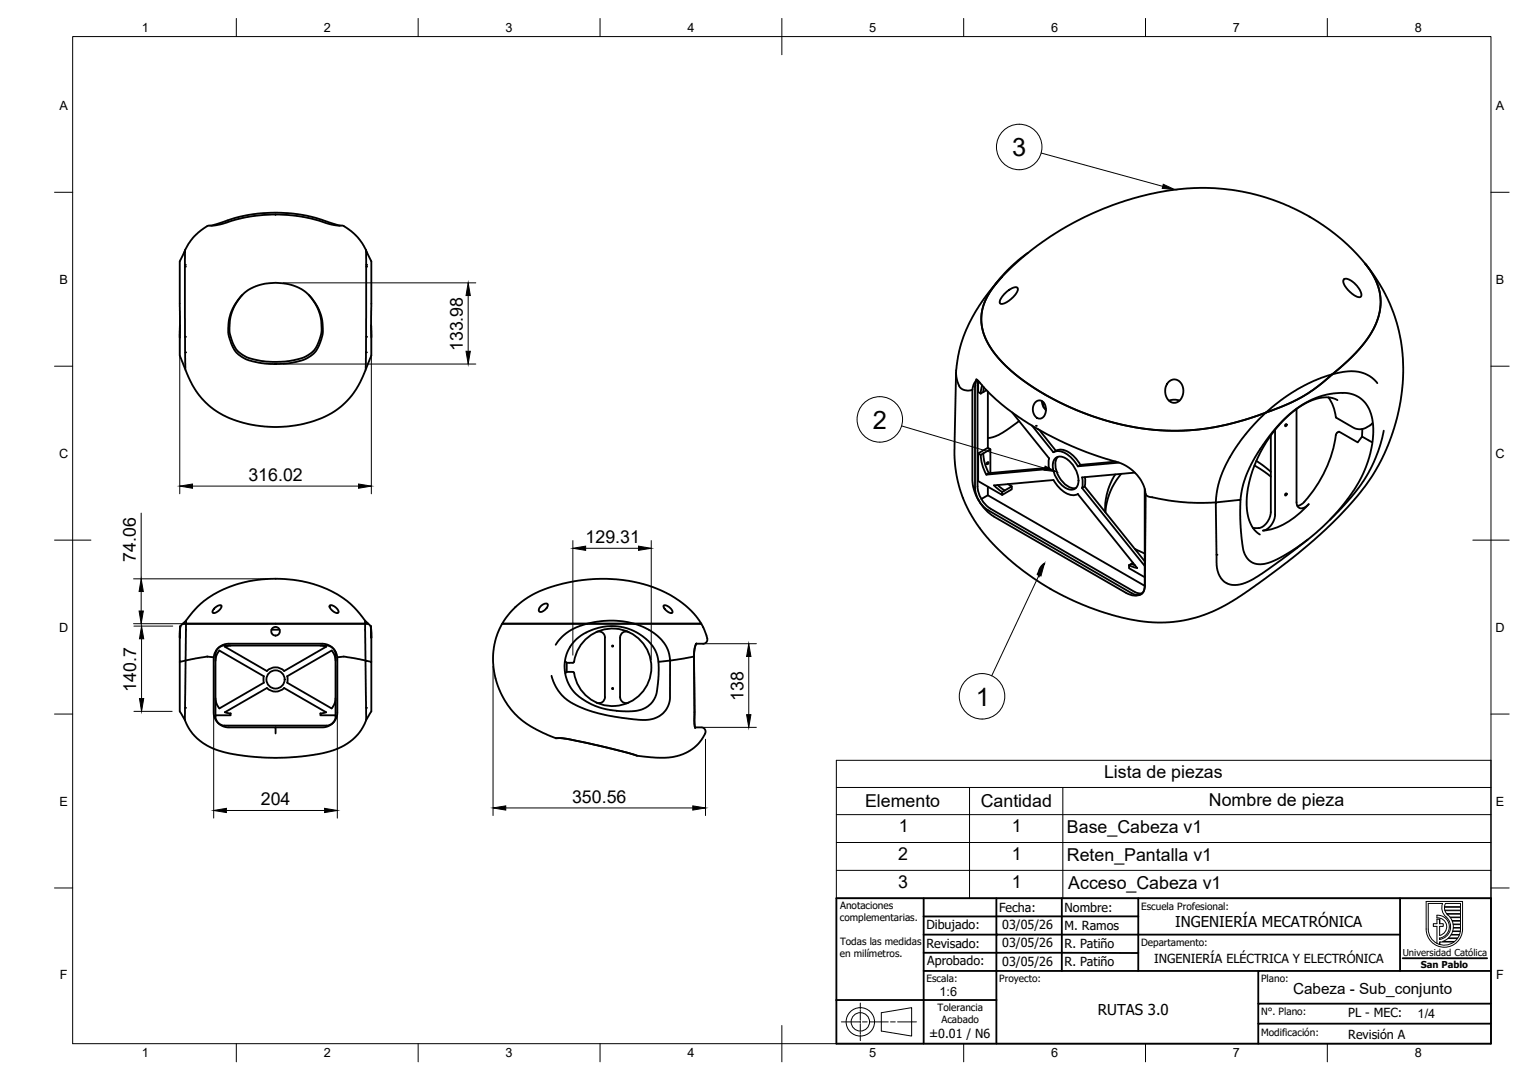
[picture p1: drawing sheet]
<svg xmlns="http://www.w3.org/2000/svg" width="420mm" height="297mm" viewBox="0 0 420 297" stroke-linecap="round" stroke-linejoin="round" font-family="sans-serif">
<!-- layer: Visible -->
<g fill="none" stroke="#000" stroke-width=".51">
<path d="M75.8 59l-5.5 .3-3.7 .7-6.1 1.7-3.2 .4-2 1.3a14.2 14.2 0 0 0-4.4 5.4M75.8 59l3.3 .1 3.7 .5 4.6 1 3.8 1.2 3.1 .3 2.2 1.4 1.7 1.6 1.4 1.8 1 1.9M75.8 59v.1M50.7 69.4l-1.3 2.5v20.9M50.9 68.8l.1 32.6M50.9 68.8l-.2 .6M58.1 62.1l8.1-2.6 4.6-.7 4.6-.3 4.5 .2 4.2 .6 2.9 .7 6.5 2.1M100.6 68.8l-.1 32.6M100.6 68.8l.3 .6M100.9 69.4l1.2 2.5v20.9M275.5 76.1l-4.9 6.1-2.3 3.4-1.7 3.1-1.6 3.8-1 3.1-.8 3.6-.3 3.2a5.5 5.5 0 0 0 1.8 4.7l1.3 .3 1.4-.2M275.5 76.1l-3.4 4.4-1.8 3.8-.4 1.9-.1 2 .7 3.6 2 3.9 1.8 2.5 2.2 2.4 4.3 3.7 6.4 4.1"/>
<path d="M275.5 76.1l-3.3 4.2-1.2 2.2-.6 1.6-.5 2-.1 2.3 .4 2.2 .5 1.8 .9 1.9 1.4 2.2 3.5 4.1 4.1 3.5 6.6 4.3M282.7 69.5l-2.6 2-2.6 2.4-3.8 4.3M369.5 76.8l.6-.1 1 .2 1.9 1.6 1.2 2 .2 .7-.3 .4-.4 .2-1-.4-2-1.6-1.2-1.7-.1-.9zM375.4 72.5l2.5 3.8 1.3 3.3 .4 3.6-.6 4-1.3 3.3-2.4 3.7-3.8 4.2-5.2 4.6 5-4.4 3.8-4.2 2.4-3.7 1.6-3.7 .5-3.8-.3-3.2-1.3-3.6zM375.4 72.5l2.6 3.5 2.9 4.9 2.2 4.9 1.2 3.7a53.7 53.7 0 0 1-8.1 43.1l-3.4 4.3-4.6 5.2-5.3 5-5.9 5-8.9 6.9-6.9 4.8-4.3 2.7-3.8 1.8a38.8 38.8 0 0 1-27.4 .8l-8.1-2.8-7.5-3.6a61.1 61.1 0 0 1-22.3-19.9l-2-3.5-1.3-3.2-1.1-3.6-.7-4.3-.3-4.6 .5-21.2M375.4 72.5a58.9 58.9 0 0 0-61.3-18.6l-4.8 1.4-5.9 2.1-5.2 2.3-4.9 2.6-4.3 2.6-5.3 3.8-5 4.3-3.2 3.1M49.5 89.4l-.1 3.4M66.4 81.4l2.3-1.9a15 15 0 0 1 15.6 1 12.3 12.3 0 0 1 2.3 16.3l-1.1 1.1-1.8 1-4.5 1-3.4 .2-3-.1-4.8-1.1-1.3-.6-1.5-1.2-1.3-2-1.1-3.7 .2-3.6a13.6 13.6 0 0 1 3.4-6.4zM66.7 81.1l-1.5 1.9-1.4 2.8-.6 2.4-.1 3.1 .8 2.8 1.1 2.1 1.9 1.5 1.9 .9a23.4 23.4 0 0 0 15.7-.8l1.4-1 .9-1.1 1.1-2.5 .5-2.1-.1-3.1-.7-2.6-1.1-2.2-1.6-2.1M102 89.4l.1 8.4-3.1 7.3-1.7 3-2.5 2.7-2.4 2.1-3 1.7a32.9 32.9 0 0 1-30-1.6l-2-1.5-1.9-1.9-1.7-2.2-1.5-2.7-2.9-6.9v-5M276.1 80.9l1.2-1.1 1.3-.7a.74 .74 0 0 1 .8-.2 .74 .74 0 0 1 .5 .6l-.5 1.3-1.4 1.4-1.7 1.2-1.2 .2-.2-.4 .1-.5zM268.4 104.3l.7 .5 2.5 2.9a63.2 63.2 0 0 0 13.7 10.3"/>
<path d="M268.7 104.4l-.9 1.3-.4 1.7v24.8l.4 2.4 1.3 3M268.7 104.5l-.5 1-.1 .9v27.8a7.9 7.9 0 0 0 3.5 6.1M269 104.9v2.9l.7 .4M269 104.7l-.2 1.3v27.8a7.9 7.9 0 0 0 3.5 6.1l39.6 22.9M270.1 106l-.4 2.2M270.5 106.5l-.1 1.3M271.3 107.3l-1.6 .9M271.6 107.7v15.5M278.3 113.5l10.2 12.6M280.2 115.8l-5.6 3.8-1.6 .7-1.4 .2M283.8 117l5.8 7.4M284.7 110.6l.5-.3a1.95 1.95 0 0 1 2.4 2.4l-.2 1-.5 1-.8 .4-1-.2-.7-.7-.4-1.1 .1-1.4z"/>
<path d="M285.3 118l6.2 3.2 4.6 2.1 6 2.2 5.6 1.7 2 1 1.9 1.3 1.8 2 1.2 2.4 .4 2 .6 .6 6.5 1.3 6.9 .5 5.3-.1 .7-4.9 1.6-4.4 2.4-4.5 3.5-4.9M285.3 118h.1M285.7 118.2l4.6 5.8M286.5 110.3l.3 1.3 .8 1.2M286.9 110.6v1.3M287 112.1l.6 .3M287.2 108.4l7.7 3.9 7 2.7 7.5 2 7.7 1.2 6.8 .3 7.2-.6 6.6-1.2 7.5-2.2a8.3 8.3 0 0 0 4-2l3.9-3.1 4.1-2.6 4.3-2.1 4.8-1.7-3.9 3.3-2.9 2-2.9 1.7-4.2 1.9-7.6 2.8-6.6 1.9-5.9 1.2-5.2 .5-4.9 .2-5.1-.3-4.6-.6-5.4-1.1-6.1-1.8-4.1-1.5-4.3-1.9zM321.5 104.9l.7-.4 .9-.1a3.4 3.4 0 0 1 1.4 5.6 2.35 2.35 0 0 1-2.6 .6 2.35 2.35 0 0 1-1.4-2.3v-1.9zM324.3 110.2l-1.4-.3-1.4 .3M349.4 119.8v21.1a4.7 4.7 0 0 1-3.3 4.4l-1.5-.1M353.5 116.8l.2-.1 .1 .1-.2 .4-.3-.1zM356.5 112.5v25.6a1.44 1.44 0 0 0 .7 1.6 1.44 1.44 0 0 0 1.7-.2l1-.8a19.7 19.7 0 0 1-12.6 7.2 4.7 4.7 0 0 0 3.3-4.4v-23.3"/>
<path d="M365.3 109.3a14 14 0 0 1 2.1 5.6l5.5 3h1.9l2-.9M367.8 110.1l-2.3-.8-2.4 .1-2.3 .7-2.7 1.3-3 2.2-2.6 2.4-2.7 3.3-2.3 3.4-1.7 3.4-1.5 3.7-1.1 4.2-.4 3.7 .1 3 .8 2.9 1.2 2.1 1.5 1.3M374.6 118l-.1 2.1M377.3 116.5l-.5 .4M378.7 105.4l-2.1-2-2.2-.9-3-.4-3.1 .4a5.7 5.7 0 0 0-4 2.2l-3.2 2.5-3.1 2-3.3 1.7-4.5 1.8a7.3 7.3 0 0 0-4.3 2.9l-3.4 3.8M380.5 118.5l-1.6 5.6-1.6 3.9-1.4 2.8-1.7 2.5-2.5 3.3-6 6.4M269.1 137.6a12.1 12.1 0 0 0 4.2 4.5M269.7 125.1l-.7-.4v7.6l6.6 3.8v-.8M269.7 125.1a11.8 11.8 0 0 0 1.5 5.4M269.8 137.3l1.8-1.1 43.2 24.9M270.4 124.7l1.9-1.1v6.5M270.4 124.7l-.7 .4"/>
<path d="M270.4 124.7a11.8 11.8 0 0 0 1.5 5.4M271.5 127.2l.3-.1v.1l-.2 .4-.2-.1zM271.6 133.9v2.3M272.3 123.6l-.7-.4-2.6 1.5M274.3 133.4l2 1.5M276.3 134.9l-.7 .4M277.1 133.1l1.1 .7-1.9 1.1M278.2 133.8v.8l-2.6 1.5M288.4 128.6l-16.5 1.5M288.5 129l-17.3 1.5 .7-.4M288.5 126.1l-.2 1.3 .2 1.6M289.6 132l-16.3 1.5 2.3 1.8"/>
<path d="M289.7 132a7.4 7.4 0 0 0 5.7 4.2l1-.3M290.1 126.1a2.55 2.55 0 0 1 3.6 .4 7 7 0 0 1 2.6 7.1 2.1 2.1 0 0 1-3.3 .6 7.2 7.2 0 0 1-3.2-7.5zM290.9 125.6a4.9 4.9 0 0 0 .3 5.6 4.9 4.9 0 0 0 4.6 3M296.4 135.9l16.3 20.3M296.4 135.9h-.1M297.1 127.9a7.4 7.4 0 0 0-5.7-4.2l-1.7 .7a4.8 4.8 0 0 1 5.4 2l1.3 1.9M297.1 127.9l-.7 .4M298.3 131.2v2.6M306.7 130.5l-.5 .8a16.9 16.9 0 0 0-2.2 9.6M306.8 127l-9.7 .9M307.7 127.2l-11.3 1.1M308.3 130.3l-1 1.3a18.3 18.3 0 0 0-3.3 9.1"/>
<path d="M312.1 130l-14.5 1.3 .1 1.5-.1 1.4M314.8 134.5v26.6M315 135.8l-.2 25.3-.2 1.3-.6 .9a3.6 3.6 0 0 1-4.4-.3M338.2 125.8h.1M341.1 137.5l.3-2.5 .7-2.7 1.5-3.6 1.5-3 2.2-3.4 2.7-3.6 2.5-2.8 2.2-2.1 4.3-3 2.6-1.3 2.4-.8 2.8-.5 3.1-.1 1.8 .3 1.7 .7 1.8 1.4 1.2 1.8 .8 2.4 .4 2.2v2.6l-.3 2.8-.7 3.2-1 3-1.5 3.2-1.2 2.2-4.1 5.6-5.3 5.6-5.3 4.3-4.6 3.1-4 2-3 .7-2.2-.4-1.6-1.4-1-2.3-.7-6.8v-6.8l-6.8 .7 .3 18.1 .4 1.4 .8 1.4 .7 .8 1 .6 1.6 .4 1.8-.1 1.5-.5 2.2-1 7.7-5.3 7.3-5.6M345 128l4.4 3.1M345.5 126.8l3.9 3M353.5 135.8l.2-.1 .1 .2-.2 .4-.3-.2zM377.3 121.6l-2.8-1.5-1.2 1.6-5.1-3-.8 .7a34.3 34.3 0 0 1-9.5 19.3l-1.2 .4M271.6 140.3l39.6 22.9M273.3 142.1l36.3 20.9M287.2 155l-.9 .8-.5 .9a2.23 2.23 0 0 0-.1 1.9"/>
<path d="M310.5 155.5v.8l4.3 2.5M310.5 155.4l2.2 .8M311.2 155l.9 .5M311.6 154.8l-1.1 .7M312 150.9l2.8 1.3M314.8 154.4l-16.5-20.6-.8 .4 17.3 21.5M50.3 171.5h.3a.45 .45 0 0 1 .6 .1 .45 .45 0 0 1-.1 .6l-.1 9.5-1.6 .3 .2-9.8-.2 3.2M50.3 171.5h25.5M50.3 171.5l-.7 .7M51.2 170.7v.1a.55 .55 0 0 0 .1 .7 .55 .55 0 0 0 .6 0h23.9M51.2 170.7l2.1-2.8a29 29 0 0 1 20.3-8.7l4.8 .1 4 .5a26.8 26.8 0 0 1 18.4 11.3l.4 .4M51.2 170.7l-.9 .8"/>
<path d="M59 167.3l.9-.7 .6-.2 .4 .2-.1 .6-.6 .7-.9 .6-.6 .1-.2-.1-.1-.4zM60.2 178.1l1-.5h.5l28.1-.1a2.51 2.51 0 0 1 2.5 2.5v17.1a2.51 2.51 0 0 1-2.5 2.5h-28a2.51 2.51 0 0 1-2.6-2.5v-17.1a2.5 2.5 0 0 1 1-1.9zM61.8 177.9l11.6 6.7M63.4 177.6l-1.6 .3M74.7 173.2h2.2M75.8 171.5h24.6zM88.1 177.6l1.6 .3-11.6 6.7M90.7 166.6l.6-.1 1 .6 .6 .7 .1 .7-.5 .1-1-.5-.7-.8zM91.2 178.9l-12.2 7.1M91.2 178.9l.8 1.3 .3 1.5M100.4 170.7v.1a.58 .58 0 0 0 .1 .7 .58 .58 0 0 0 .7 0M101.2 171.5h-.1a.51 .51 0 0 0-.7 .1 .51 .51 0 0 0 0 .6l.1 9.5-6-1.1-1.7 .2"/>
<path d="M101.2 171.5l.7 .7M101.9 172.2l.2 3.2zM102.1 175.4v6.6M138.1 171.5h54.7l1.3 2.8 .4 1.8-.3 .6-.4 .3h-1.3a.97 .97 0 0 0-1.1 .1 .97 .97 0 0 0-.3 1l-.3 2 .2 19.1a.67 .67 0 0 0 .1 .8 .67 .67 0 0 0 .9 .1l1.3 .1 .7 .7a2.34 2.34 0 0 1-.8 2.1 12.9 12.9 0 0 1-12.3 5.4l-5.7-.5-4.2-1.3-10.2-2.4-5.1-1-2.8-.1-6.2-2.9a21.4 21.4 0 0 1-8.6-28.7zM140.9 167.8l.6-.6a31.3 31.3 0 0 1 17.7-7.5l4.9-.5 5.3 .1 4.8 .7 5.4 1.5 4.3 1.9 3.6 2.3 3.3 3.1 2 2.7h-13.7a24.3 24.3 0 0 1-8.3-.7 32.1 32.1 0 0 0-9.9 .7h-22.8l1.1-1.6zM148.7 166.7l1.1-.7h.5l.3 .3-.1 .6-.5 .7-.6 .5-.8 .2-.3-.1-.2-.4zM164 173.8a1.66 1.66 0 0 1 2.3 1.5v16.4a1.64 1.64 0 0 1-2.3 1.5M170.5 175.4v16.3M172.9 173.8a1.66 1.66 0 0 0-2.4 1.5M178.4 173.2l-1-.5a12.7 12.7 0 0 0-7.4-1.2h-4.6a13 13 0 0 0-12.6 5.8M178.4 173.2l2.3 1.6 1.9 2 1.2 2.3 .5 2.6-3.2 .3-.3-1.3a12.6 12.6 0 0 0-9.2-8.1l-3.7-.4-2.1 .2-2.3 .6-2 .8-1.8 1-1.3 1.1-1.2 1.4a10.7 10.7 0 0 0 4.9 16.1l3.4 1.4 5 .8h4l1.7-.4 1.5-.6 1.7-1.6 1.1-2.1 .5-4 .1-4.9M182.5 166.6l.6-.1 .9 .5 .8 .9 .1 .6-.5 .1-.9-.4-.9-1z"/>
<path d="M191.5 177l-.5 1.2-.2 2.7 .1 17.5 .3 1.8M311.9 162.7l.9 .4 1.3 .1M314.8 161.1a2.16 2.16 0 0 1-1.1 2.3 2.16 2.16 0 0 1-2.5-.2M49.4 182v13.7l1.4 2.3M50.8 198l1.1 2.3 1.6 2.1 2.2 1.9 3 1.6 3 1 3.6 .7 5 .6 5 .2 6-.2 5-.6 3.6-.7 3.2-1.1 2.5-1.4 2.4-2 1.7-2.2 1-2.2M57 180.6l-6 1.1-.2 16.3M57 180.6h.1M57 180.6l1.8 .2M59.3 181.7l.2-1.5 .8-1.3 12.2 7.1M61.8 195.9l1.6 .3M63.4 196.2v.5h-4.2M72.5 187.8l-12.2 7-.8-1.3-.2-1.5"/>
<path d="M72.6 186v1.8M73.4 189.2l-11.6 6.7M78.1 189.2l11.6 6.7-1.6 .3v.5h4.2M78.1 184.5a3.3 3.3 0 0 0-4.7 0M78.1 189.2a3.3 3.3 0 0 1-4.7 0M79 187.8l12.2 7M79 186v1.8M92.3 192l-.3 1.5-.8 1.3M100.5 181.7l1.6 .3v13.7l-1.4 2.3zM155.5 182l.3 .3h1.7M155.8 182.3v2.5l-.3 .3M155.8 184.8h1.7"/>
<path d="M157.5 182.3l.2-.1a11.4 11.4 0 0 1 6.6-8.5 10.7 10.7 0 0 1 14.3 6.7 10.7 10.7 0 0 1-7.9 13.6 10.7 10.7 0 0 1-12.9-9.1l-.3-.1M170.5 191.7a1.66 1.66 0 0 0 2.4 1.5M190.8 180.7l-6.5 1-.1 9.4a6.2 6.2 0 0 1-3.8 6.3l-1 .3a14.3 14.3 0 0 1-5.5 .1l-3.9-.5a30 30 0 0 1-14.7-5.4 12.2 12.2 0 0 1-3.6-6M190.9 180.7h-.1M75.8 200.1h13.1l1.7-.6 1.3-1.1 .6-1 .3-1.2v-15.4l-.7-1.8-1.4-1.4-2-.6h-25.9l-1 .2-1.3 .6-1.3 1.4-.4 1.6v15.4l.6 1.9 1.3 1.3 1.8 .7h13.3v1.6M152.9 203.1l2.8 .1 5.4 1.1 9.4 2.2 4.7 1.4"/>
<circle cx="75.8" cy="173.6" r="1.18"/>
<circle cx="168.4" cy="177.7" r=".16"/>
<circle cx="75.8" cy="186.9" r="2.51"/>
<circle cx="168.4" cy="189.4" r=".16"/>
</g>
<g fill="#000">
<circle cx="50.8" cy="73.3" r=".25"/>
<circle cx="50.8" cy="72.8" r=".25"/>
<circle cx="100.7" cy="72.8" r=".25"/>
<circle cx="100.7" cy="73.3" r=".25"/>
<circle cx="50.9" cy="92.6" r=".25"/>
<circle cx="50.9" cy="96.9" r=".25"/>
<circle cx="100.6" cy="96.9" r=".25"/>
<circle cx="100.7" cy="92.6" r=".25"/>
<circle cx="284.8" cy="117.1" r=".25"/>
<circle cx="334.5" cy="152.6" r=".25"/>
<circle cx="50.9" cy="194.7" r=".25"/>
<circle cx="100.6" cy="194.7" r=".25"/>
</g>
<!-- layer: BORDER -->
<g fill="none" stroke="#000" stroke-width=".27">
<path d="M20 10.1h390v276.9h-390zM65 5.1v5M115 5.1v5M165 5.1v5M215 5.1v10M265 5.1v5M315 5.1v5M365 5.1v5M15 52.9h5M410 52.9h5M15 100.7h5M410 100.7h5"/>
<path d="M15 148.6h10M405 148.6h10M15 196.4h5M410 196.4h5M15 244.2h5M410 244.2h5M65 287v5M115 287v5M165 287v5M215 282.1v9.9M265 287v5M315 287v5"/>
<path d="M365 287v5"/>
</g>
<!-- layer: Title (ISO) -->
<g fill="none" stroke="#000" stroke-width=".51">
<path d="M230 247h180v40h-180zM254 252.1v14.9h20v-9.9h-20M254 252.1h20M254 247v5.1M274 252h39M274 252.1v5h111M274 247v5.1M292 247v20M313 247v20M385 247v20M230 275h44M254 262.1h59"/>
<path d="M254 267v20M346 267h-72v20M385.7 263.6h23.2M410 276h-64v5.5M410 267h-64v9M409.9 281.5h-63.9v5.5"/>
</g>
<circle cx="274" cy="257.1" r=".25" fill="#000"/>
<g fill="none" stroke="#000" stroke-width=".27">
<path d="M236.6 275.9v1.6M236.6 277.7v.5M236.6 278.5v2.1M242.3 278.5l8.4-1.4v7.9l-8.4-1.4zM231.4 281.1h5.1M236.6 280.8v.5M236.6 281.6v2M236.6 283.9v.5M236.6 284.6v1.6M237.2 281.1h1.2M239.1 281.1h5.1M244.9 281.1h1.3"/>
<path d="M246.8 281.1h5.2"/>
<circle cx="236.6" cy="281" r="3.9"/>
<circle cx="236.6" cy="281" r="2.53"/>
</g>
<!-- layer: TITLEBLOCK -->
<g fill="none" stroke="#000" stroke-width=".27">
<path d="M392.2 247.9h10v7.6a5 5 0 0 1-5 5 5 5 0 0 1-5-5zM395.1 252.5v-.8a3.2 3.2 0 0 1 3.4 2.8 3.2 3.2 0 0 1-2.6 3.5M395.1 252.5a2.44 2.44 0 0 1 2.7 2 2.44 2.44 0 0 1-1.9 2.8M395.9 257.3v-2.5h1v-.8h-1v-1.2h-.8v1.2h-1v.8h1v4.7M395.9 259.1v.7M396.7 258.9l1.4-.8h2.7l-.8 .8zM397.2 249.5h4.4v.8h-4.3zM397.2 249.4l.3-.9h4.1v.9h-4.4M397.3 250.5l.5 .8h3.8v-.8h-4.3M397.6 252.2a3.5 3.5 0 0 1 1.2 3.7 3.5 3.5 0 0 1-2.9 2.5v-.4M397.6 252.2l-1-1.4-.1-1.2 .2-1.1h-4v7a4.4 4.4 0 0 0 2.5 4 4.4 4.4 0 0 0 4.6-.4h-3.9M397.9 251.4h3.7v.8h-2.9l-.6-.6"/>
<path d="M398.8 252.4h2.8v.8h-2.3zM399 257.2h2.3l-.4 .8h-2.6zM399.3 253.3l2.3 .1v.8l-2-.1zM399.4 256.2h2.1l-.2 .8h-2.2zM399.6 254.3h2v.8h-2zM401.6 256.1v-.8h-2l-.1 .8h2.1"/>
</g>
<path d="M395.9 252.8v1.2M395.9 258v.4M395.9 259.1v.7M397.9 251.4l.2 .2" fill="none" stroke="#000" stroke-width=".36"/>
<!-- layer: Parts Lists -->
<path d="M230 209.1h180v37.9h-180zM230 216.6h180M266.6 216.6v30.4M292.2 216.6v30.4M230 224.1h180M230 231.7h180M230 239.4h180" fill="none" stroke="#000" stroke-width=".27"/>
<!-- layer: Balloons -->
<g fill="none" stroke="#000" stroke-width=".27">
<circle cx="280.3" cy="40.4" r="6.3"/>
<circle cx="241.9" cy="115.4" r="6.3"/>
<circle cx="270" cy="191.5" r="6.3"/>
</g>
<!-- layer: 0 -->
<path d="M319.9 50.7l3.2 1.5-3.5-.4zM287.4 128.2l3.2 1.6-3.6-.5zM287.2 155l-1 3.4-1-.5z" fill="#000" stroke="#000" stroke-width=".27"/>
<path d="M286.3 42.1l33.4 9.2M247.9 117.1l39.3 11.7M285.7 158.2l-13 27.7" fill="none" stroke="#000" stroke-width=".27"/>
<!-- layer: FD_Dimensions -->
<g fill="none" stroke="#000" stroke-width=".27">
<path d="M77.9 77.8h52.9M49.4 85.6v50.2M102.1 85.6v50.2M128.7 81.3v15.3M77.9 100.1h52.9M52.9 133.7h45.7M36.7 159.2h37M38.8 141.1v18.1M157.5 148.7v31.5M161 150.8h14.6M179.1 148.7v32.7M36.7 171.5h37"/>
<path d="M36.8 172.2h10.7M38.8 162.7v5.3M38.9 175.7v16.4M193.4 177h14.6M36.8 195.7h10.5M58.8 183v42M92.8 183v42M135.6 183.3v41M205.9 180.6v16M192.9 200.1h15.1M194 203.3v21M62.3 222.9h27"/>
<path d="M139.1 222.2h51.4"/>
</g>
<g fill="#000" stroke="#000" stroke-width=".27">
<path d="M128.7 77.8l.6 3.5h-1.2zM128.1 96.6h1.2l-.6 3.5zM49.4 133.7l3.5-.6v1.2zM98.6 133.1l3.5 .6-3.5 .6zM157.5 150.8l3.5-.6v1.2zM175.6 150.2l3.5 .6-3.5 .6zM38.2 168h1.2l-.6 3.5zM38.8 159.2l.6 3.5h-1.2zM38.9 172.2l.6 3.5h-1.1zM38.4 192.1h1.1l-.6 3.6zM205.3 196.6h1.2l-.6 3.5zM205.9 177l.6 3.6h-1.2z"/>
<path d="M58.8 222.9l3.5-.6v1.2zM89.3 222.3l3.5 .6-3.5 .6zM135.6 222.2l3.5-.6v1.2zM190.5 221.6l3.5 .6-3.5 .6z"/>
</g>
<g font-size="7">
<text x="278.3" y="42.9">3</text>
<text x="240.1" y="117.9">2</text>
<text x="268.4" y="194">1</text>
</g>
<g font-size="4.9">
<text x="127.3" y="96.6" transform="rotate(-90 127.3 96.6)">133.98</text>
<text x="68.3" y="132.2">316.02</text>
<text x="161" y="149.3">129.31</text>
<text x="37.4" y="154.5" transform="rotate(-90 37.4 154.5)">74.06</text>
<text x="37.5" y="190.2" transform="rotate(-90 37.5 190.2)">140.7</text>
<text x="204.4" y="192.8" transform="rotate(-90 204.4 192.8)">138</text>
<text x="303.6" y="214.1">Lista de piezas</text>
<text x="71.7" y="221.5">204</text>
<text x="157.3" y="220.8">350.56</text>
<text x="332.4" y="221.6">Nombre de pieza</text>
<text x="237.9" y="222">Elemento</text>
<text x="269.7" y="222.1">Cantidad</text>
<text x="247.1" y="229">1</text>
<text x="278.3" y="229">1</text>
<text x="293.4" y="229.1">Base_Cabeza v1</text>
<text x="247" y="236.6">2</text>
<text x="278.3" y="236.6">1</text>
<text x="293.4" y="236.7">Reten_Pantalla v1</text>
<text x="247" y="244.3">3</text>
<text x="278.3" y="244.3">1</text>
<text x="293.8" y="244.4">Acceso_Cabeza v1</text>
</g>
<text font-size="4.2" x="355.6" y="273.5">Cabeza - Sub_conjunto</text>
<g font-size="4.1">
<text x="323.2" y="255.1">INGENIERÍA MECATRÓNICA</text>
<text x="301.9" y="279.1">RUTAS 3.0</text>
</g>
<g font-size="3.5">
<text x="39" y="8.8">1</text>
<text x="89" y="8.8">2</text>
<text x="139" y="8.8">3</text>
<text x="189" y="8.8">4</text>
<text x="239" y="8.8">5</text>
<text x="289" y="8.8">6</text>
<text x="339" y="8.8">7</text>
<text x="389" y="8.8">8</text>
<text x="16.3" y="30.2">A</text>
<text x="411.3" y="30.2">A</text>
<text x="16.3" y="78">B</text>
<text x="411.3" y="78">B</text>
<text x="16.2" y="125.9">C</text>
<text x="411.2" y="125.9">C</text>
<text x="16.2" y="173.7">D</text>
<text x="411.2" y="173.7">D</text>
<text x="16.3" y="221.6">E</text>
<text x="411.3" y="221.6">E</text>
<text x="16.4" y="269.4">F</text>
<text x="411.4" y="269.4">F</text>
<text x="258.3" y="273.9">1:6</text>
<text x="389.8" y="279.9">1/4</text>
<text x="39" y="290.8">1</text>
<text x="89" y="290.8">2</text>
<text x="139" y="290.8">3</text>
<text x="189" y="290.8">4</text>
<text x="239" y="290.8">5</text>
<text x="289" y="290.8">6</text>
<text x="339" y="290.8">7</text>
<text x="389" y="290.8">8</text>
</g>
<g font-size="3.4">
<text x="274.7" y="250.8">Fecha:</text>
<text x="292.7" y="250.8">Nombre:</text>
<text x="254.7" y="255.5">Dibujado:</text>
<text x="275.6" y="255.6">03/05/26</text>
<text x="292.7" y="255.9">M. Ramos</text>
<text x="254.7" y="260.8">Revisado:</text>
<text x="275.6" y="260.6">03/05/26</text>
<text x="292.7" y="260.8">R. Patiño</text>
<text x="255" y="265.5">Aprobado:</text>
<text x="275.6" y="265.6">03/05/26</text>
<text x="292.7" y="265.8">R. Patiño</text>
<text x="317.4" y="264.7">INGENIERÍA ELÉCTRICA Y ELECTRÓNICA</text>
<text x="370.7" y="279.8">PL - MEC:</text>
<text x="255.5" y="285.5">±0.01 / N6</text>
<text x="370.7" y="285.7">Revisión A</text>
</g>
<g font-size="2.8">
<text x="231" y="250.1">Anotaciones</text>
<text x="313.8" y="250.2">Escuela Profesional:</text>
<text x="230.9" y="253.4">complementarias.</text>
<text x="230.9" y="263.2">en milímetros.</text>
<text x="231" y="259.9">Todas las medidas</text>
<text x="313.8" y="260.1">Departamento:</text>
<text x="254.8" y="270.1">Escala:</text>
<text x="274.8" y="270.1">Proyecto:</text>
<text x="346.8" y="270.1">Plano:</text>
<text x="257.8" y="278.1">Tolerancia</text>
<text x="258.8" y="281.4">Acabado</text>
<text x="346.8" y="279.1">N°. Plano:</text>
<text x="346.8" y="284.8">Modificación:</text>
</g>
<g font-size="2.6">
<text x="385.7" y="263">Universidad Católica</text>
<text x="390.7" y="266.2">San Pablo</text>
</g>
</svg>
